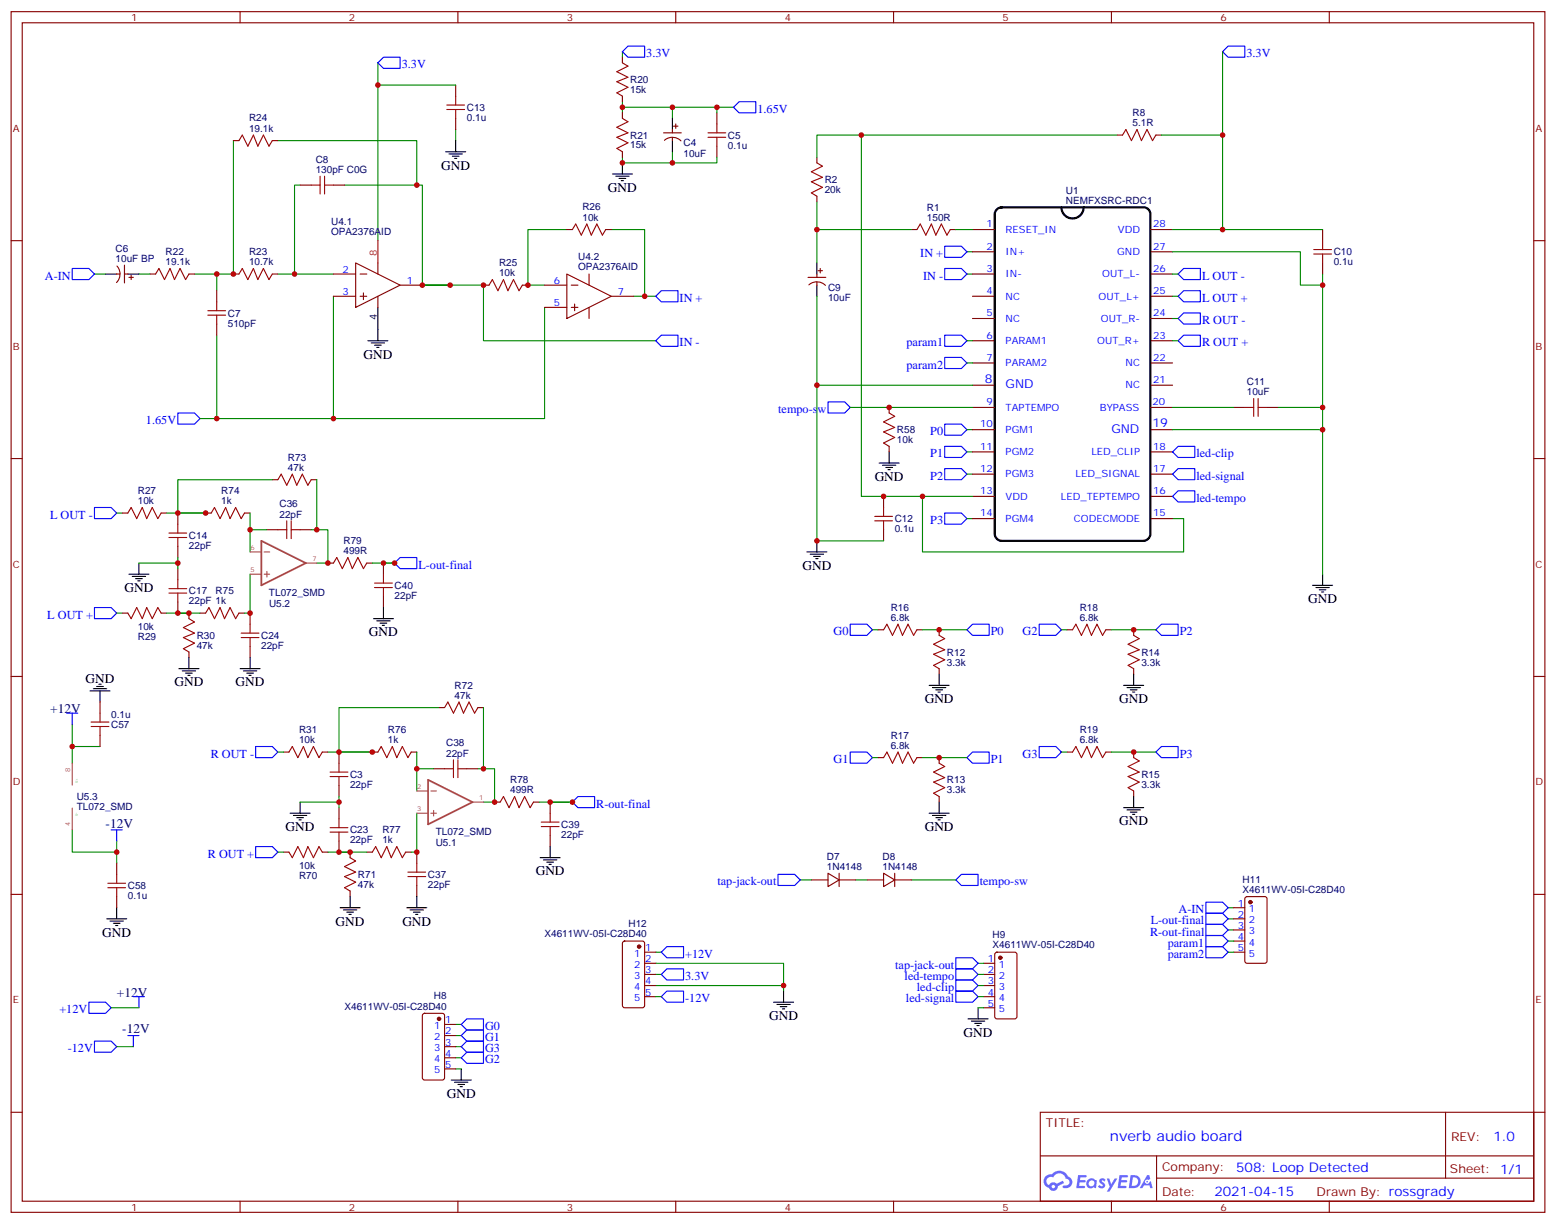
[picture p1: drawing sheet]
<svg xmlns="http://www.w3.org/2000/svg" width="494mm" height="388mm" viewBox="0 0 494 388" stroke-linecap="round" stroke-linejoin="round" font-family="sans-serif">
<g fill="none" stroke="#870000" stroke-width=".35">
<path d="M3.5 3.7h486.9v381h-486.9zM7.1 7.2h479.7v374h-479.7zM76.2 3.7v3.5M145.3 3.7v3.5M214.5 3.7v3.5M283.6 3.7v3.5M352.8 3.7v3.5M421.9 3.7v3.5M3.5 76.4h3.6M486.8 76.4h3.6M3.5 145.5h3.6M486.8 145.5h3.6"/>
<path d="M3.5 214.7h3.6M486.8 214.7h3.6M3.5 283.8h3.6M486.8 283.8h3.6M3.5 353h3.6M330.2 353h156.6v28.2h-156.6zM458.8 353v20.9M486.8 353h3.6M330.2 366.8h156.5M367.1 373.9h119.6M367.1 366.8v14.1M76.2 381.2v3.5"/>
<path d="M145.3 381.2v3.5M214.5 381.2v3.5M283.6 381.2v3.5M352.8 381.2v3.5M421.9 381.2v3.5"/>
</g>
<g fill="#5487ff">
<path d="M349.2 374.1a1.22 1.22 0 0 1 1.7 .3l-.4 .6a.47 .47 0 0 0-.3-.4 .47 .47 0 0 0-.5 .2l.1 .2a1.14 1.14 0 0 1 .8 1.7 1.14 1.14 0 0 1-1.9 0l-.2-.2 .5-.5 .7 .4a.29 .29 0 0 0 .3-.2 .29 .29 0 0 0-.2-.4 1.04 1.04 0 0 1-.6-1.7z"/>
<path d="M342.2 372.9h2.3l.4 .2-.2 .5h-1.8l-.1 .9h1.5l.3 .3-.3 .4h-1.6l-.2 1.1 1.7 .1 .2 .3-.2 .3h-2.6z"/>
<path d="M355.3 372.9l2.7 .2-.1 .5h-1.8l-.2 .9h1.6l.3 .3-.4 .4h-1.6l-.1 1.1 1.7 .1 .2 .3-.2 .3h-2.7z"/>
<path d="M364.1 372.9h.7l.3 1.2-.6 .4a.69 .69 0 0 0-1 .2 .69 .69 0 0 0 .4 1 .69 .69 0 0 0 .9-.6l.5-.3 .6 2.2h-.8l-.3-.9h-1.7l-.5 .9h-.8z"/>
<path d="M351.3 374h.8l.6 1.8 1.1-1.8h.9l-2.6 4.2h-.8l.9-1.6z"/>
<path d="M358.9 372.9l-.6 4.1h1.3a2.11 2.11 0 0 0 2.5-2.1 2.11 2.11 0 0 0-2.5-2zM359.6 373.6a1.43 1.43 0 0 1 1.6 1.6 1.43 1.43 0 0 1-2 1.1z"/>
<path d="M345.2 374.5a1.54 1.54 0 0 0-.1 2.1 1.54 1.54 0 0 0 2.1 .2l.7 .2 .3-2.3-.6-.3a1.49 1.49 0 0 0-2.4 .1zM345.4 375.5a.95 .95 0 0 1 1.9 0 .95 .95 0 0 1-1.9 0z"/>
<path d="M331.9 373.3a2.18 2.18 0 0 0 1.1 3.7 1.44 1.44 0 0 0 1.6 .9 1.44 1.44 0 0 0 1.2-1.5l2-1-.5-.7-1.9 .9a1.47 1.47 0 0 0-2.4 .5 1.39 1.39 0 0 1-.7-2 1.39 1.39 0 0 1 2-.4 2.12 2.12 0 0 1 2.2-1.3 2.12 2.12 0 0 1 1.9 1.6 1.14 1.14 0 0 1 1 1.5 1.14 1.14 0 0 1-1.6 .7 .43 .43 0 0 0-.5 .3 .43 .43 0 0 0 .4 .5 1.98 1.98 0 0 0 2.5-1.2 1.98 1.98 0 0 0-1.2-2.5 3.1 3.1 0 0 0-5.3-.7l-.9 .1zM333.8 376.6a.55 .55 0 0 1 1.1 0 .55 .55 0 0 1-1.1 0z"/>
<circle cx="364.1" cy="375" r=".26"/>
</g>
<g fill="none" stroke="#008700" stroke-width=".35">
<path d="M119.9 19.9v56.5M197.6 16.4v1.8M388.1 16.4v56.4h-15.9M119.9 27h24.7M197.6 34h35.2M197.6 32.3v3.5M213.4 34v3.6M227.5 34v1.8M74.1 44.6v42.4h-12.4M88.2 44.6h44.1v14.1M95.2 58.7h-1.7v28.3h12.3M109.4 58.7h24.7v31.8"/>
<path d="M144.6 41.1v3.5M197.6 49.9v1.8h29.9v-1.8M213.4 48.2v3.5M273.4 42.9v114.6h35.3M354.5 42.9h-95.2v7M368.7 42.9h19.4M179.9 72.8h-12.3v17.7h5.3M194 72.8h10.6v21.2M259.3 72.8h30M259.3 64v19.4M303.4 72.8h5.3M306.9 79.9h1.8"/>
<path d="M372.2 79.9h40.5v10.6h7.1M388.1 72.8h31.7M30 87h3.5M44.1 87h3.5M68.8 87v5.3M88.2 87h5.3M105.8 94v38.8M134.1 90.5h19.4v17.6h54.6M134.1 90.5h8.8M172.9 97.5v35.3h-109.4M201.1 94h7M259.3 94v77.6h21.2"/>
<path d="M306.9 87h1.8M372.2 87h1.7M372.2 94h1.7M419.8 87v95.2M68.8 106.4v26.4M306.9 108.1h1.8M306.9 115.2h1.8M372.2 108.1h1.7M372.2 101.1h1.7M259.3 122.2h49.4M269.9 129.3h38.8M306.9 136.3h1.8"/>
<path d="M372.2 136.3h47.6M372.2 129.3h19.4M405.7 129.3h14.1M86.4 152.2h-30v10.6M100.5 152.2v15.9M292.8 157.5v17.7h82.9v-10.6h-3.5M306.9 143.4h1.8M306.9 150.5h1.8M37 162.8h1.8M44.1 178.7h12.3M52.9 162.8h12.4M56.4 176.9v3.5"/>
<path d="M79.4 162.8v12.4M79.4 168.1h5.3M98.8 168.1h5.3v10.6h-3.6M118.2 178.7h7M306.9 164.6h1.8M37 194.6h1.8M52.9 194.6h10.6M79.4 182.2v12.4h-1.8M276.9 199.8h1.8M292.8 199.8h14.1M336.9 199.8h1.8M352.8 199.8h14.1"/>
<path d="M22.9 236.9h8.8M22.9 229.8v12.4M88.2 238.7h1.8M104.1 238.7h14.1M132.3 238.7v12.3M139.3 224.5h-31.7v14.2M153.5 224.5v19.4M336.9 238.7h1.8M352.8 238.7h14.1M95.2 254.5h12.4M107.6 252.8v3.5M132.3 258.1v12.3h-1.8"/>
<path d="M132.3 243.9h5.3M151.7 243.9h5.3v10.6h-3.5M171.1 254.5h10.6M276.9 240.4h1.8M292.8 240.4h14.1M22.9 263.3v7.1h14.1M37 266.9v7M88.2 270.4h1.8M104.1 270.4h12.3M254 279.2h3.5M271.6 279.2h3.6M289.3 279.2h14.1"/>
<path d="M389.8 288h1.8M389.8 291.6h1.8M389.8 295.1h1.8M389.8 298.6h1.8M35.3 319.8h8.8M208.1 305.7h40.6v8.8M208.1 316.3h1.8M208.1 312.7h40.6M208.1 309.2h1.8M208.1 302.2h1.8M310.4 319.8h1.8M310.4 305.7h1.8"/>
<path d="M310.4 316.3h1.8M310.4 312.7h1.8M310.4 309.2h1.8M389.8 302.2h1.8M37 332.1h5.3M144.6 332.1h1.8M144.6 325.1h1.8M144.6 328.6h1.8M144.6 335.7h1.8M144.6 339.2h1.8"/>
</g>
<g fill="none" stroke="#000" stroke-width=".35">
<path d="M213.4 37.6v3.5M141.5 48.2h6.3M142.5 48.9h4.3M143.6 49.6h2.1M144.3 50.3h.7M144.6 44.6v3.6M194.4 55.2h6.3M195.4 55.9h4.3M196.5 56.6h2.1M197.2 57.3h.7M197.6 51.7v3.5M213.4 44.6v3.6"/>
<path d="M33.5 87h3.5M40.6 87h3.5M119.9 97.5v10.6M259.3 83.4v3.6M259.3 90.5v3.5M116.8 108.1h6.3M117.8 108.8h4.3M118.9 109.5h2.1M119.6 110.2h.7M279 146.9h6.4M280.1 147.6h4.2M281.2 148.3h2.1"/>
<path d="M281.9 149h.7M282.2 143.4v3.5M44.1 178.7v3.5M256.1 175.2h6.4M257.2 175.9h4.2M258.2 176.6h2.1M258.9 177.3h.7M259.3 171.6v3.6M40.9 182.2h6.4M42 182.9h4.2M43 183.6h2.2M43.7 184.3h.7"/>
<path d="M118.5 196.3h6.4M119.6 197h4.2M120.6 197.7h2.2M121.4 198.4h.7M121.7 192.8v3.5M416.6 185.7h6.4M417.7 186.4h4.2M418.7 187.1h2.2M419.5 187.9h.7M419.8 182.2v3.5M28.6 219.3h6.3M29.6 218.5h4.3"/>
<path d="M30.7 217.8h2.1M31.4 217.1h.7M31.7 219.3v3.5M56.8 212.2h6.3M57.9 212.9h4.2M58.9 213.6h2.1M59.6 214.3h.7M60 208.7v3.5M76.2 212.2h6.3M77.3 212.9h4.2M78.3 213.6h2.1M79 214.3h.7"/>
<path d="M79.4 208.7v3.5M294.9 217.5h6.4M296 218.2h4.2M297 218.9h2.2M297.7 219.6h.7M298.1 214v3.5M356.7 217.5h6.3M357.7 218.2h4.2M358.8 218.9h2.1M359.5 219.6h.7M359.8 214v3.5M92.1 258.1h6.3"/>
<path d="M93.1 258.8h4.3M94.2 259.5h2.1M95.2 254.5v3.6M294.9 258.1h6.4M296 258.8h4.2M297 259.5h2.2M298.1 254.5v3.6M356.7 256.3h6.3M357.7 257h4.2M358.8 257.7h2.1M359.5 258.4h.7M359.8 252.8v3.5"/>
<path d="M94.9 260.2h.7M171.4 272.2h6.4M172.5 272.9h4.2M173.6 273.6h2.1M174.3 274.3h.7M174.6 268.6v3.6M297.7 260.2h.7M33.9 291.6h6.3M34.9 292.3h4.3M36 293h2.1M36.7 293.7h.7M37 288v3.6"/>
<path d="M107.9 288h6.4M109 288.7h4.2M110.1 289.5h2.1M110.8 290.2h.7M111.1 284.5v3.5M129.1 288h6.4M130.2 288.7h4.2M131.2 289.5h2.1M131.9 290.2h.7M132.3 284.5v3.5M245.5 318h6.4M246.6 318.7h4.2"/>
<path d="M247.6 319.4h2.2M248.7 314.5v3.5M310.4 319.8v3.5M146.4 339.2v3.5M248.4 320.1h.7M307.3 323.3h6.3M308.3 324h4.3M309.4 324.7h2.1M310.1 325.4h.7M143.2 342.7h6.4M144.3 343.4h4.2M145.3 344.1h2.2"/>
<path d="M146 344.8h.8"/>
</g>
<g fill="none" stroke="#a10000" stroke-width=".35">
<path d="M197.6 19.9l1.7 1.1-3.5 1.8 3.5 1.7-3.5 1.4 3.5 1.8-3.5 1.8 1.8 1M141.8 33.3h5.7M141.8 34.7h5.7M144.6 30.5v2.8M144.6 34.7v2.9M197.6 37.6l1.7 1-3.5 1.8 3.5 1.8-3.5 1.4 3.5 1.7-3.5 1.8 1.8 1.1M227.5 39.3v2.9M75.8 44.6l1.1-1.7 1.8 3.5 1.7-3.5 1.4 3.5 1.8-3.5 1.8 3.5 1-1.8M98.8 58.7h2.8M101.6 55.9v5.7M103 55.9v5.7M103 58.7h2.8"/>
<path d="M224.7 42.2h5.7M224.7 43.6h5.7M227.5 43.6v2.8M259.3 51.7l1.8 1-3.6 1.8 3.6 1.8-3.6 1.4 3.6 1.7-3.6 1.8 1.8 1.1M356.3 42.9l1.1-1.8 1.7 3.5 1.8-3.5 1.4 3.5 1.8-3.5 1.7 3.5 1.1-1.7M181.7 72.8l1-1.7 1.8 3.5 1.8-3.5 1.4 3.5 1.7-3.5 1.8 3.5 1.1-1.8M291 72.8l1.1-1.7 1.8 3.5 1.7-3.5 1.4 3.5 1.8-3.5 1.8 3.5 1-1.8M417 79.2h5.6M419.8 76.4v2.8M49.4 87l1-1.8 1.8 3.5 1.8-3.5 1.4 3.5 1.7-3.5 1.8 3.5 1.1-1.7M66 98.6h5.6M68.8 95.8v2.8"/>
<path d="M75.8 87l1.1-1.8 1.8 3.5 1.7-3.5 1.4 3.5 1.8-3.5 1.8 3.5 1-1.7M155.2 90.5l1.1-1.8 1.7 3.6 1.8-3.6 1.4 3.6 1.8-3.6 1.7 3.6 1.1-1.8M417 80.6h5.6M419.8 80.6v2.8M66 100h5.6M68.8 100v2.8M282.2 131.1l1.8 1-3.5 1.8 3.5 1.7-3.5 1.5 3.5 1.7-3.5 1.8 1.7 1M395.1 129.3h2.8M397.9 126.5v5.6M399.3 129.3h2.9M399.3 126.5v5.6M88.2 152.2l1.1-1.7 1.7 3.5 1.8-3.5 1.4 3.5 1.8-3.5 1.7 3.5 1.1-1.8"/>
<path d="M40.6 162.8l1-1.8 1.8 3.6 1.8-3.6 1.4 3.6 1.7-3.6 1.8 3.6 1.1-1.8M53.6 169.2h5.7M53.6 170.6h5.7M56.4 166.3v2.9M56.4 170.6v2.8M67 162.8l1.1-1.8 1.7 3.6 1.8-3.6 1.4 3.6 1.8-3.6 1.8 3.6 1-1.8M88.2 168.1h2.8M91 165.3v5.6M92.4 168.1h2.8M92.4 165.3v5.6M105.8 178.7l1.1-1.8 1.8 3.5 1.7-3.5 1.4 3.5 1.8-3.5 1.8 3.5 1-1.7M277.6 163.9h5.7"/>
<path d="M277.6 165.3h5.7M280.5 161v2.9M280.5 165.3v2.8M40.6 194.6l1 1.7 1.8-3.5 1.8 3.5 1.4-3.5 1.7 3.5 1.8-3.5 1.1 1.8M53.6 186.8h5.7M53.6 188.2h5.7M56.4 184v2.8M56.4 188.2v2.8M60 196.3l1.7 1.1-3.5 1.7 3.5 1.8-3.5 1.4 3.5 1.8-3.5 1.7 1.8 1.1M65.3 194.6l1-1.8 1.8 3.5 1.7-3.5 1.5 3.5 1.7-3.5 1.8 3.5 1-1.7M79.4 198.1v2.8M118.9 185h5.6"/>
<path d="M118.9 186.4h5.6M121.7 182.2v2.8M121.7 186.4v2.9M280.5 199.8l1-1.7 1.8 3.5 1.7-3.5 1.5 3.5 1.7-3.5 1.8 3.5 1-1.8M340.4 199.8l1.1-1.7 1.8 3.5 1.7-3.5 1.4 3.5 1.8-3.5 1.8 3.5 1-1.8M76.6 200.9h5.6M76.6 202.3h5.6M79.4 202.3v2.8M298.1 201.6l1.8 1.1-3.6 1.7 3.6 1.8-3.6 1.4 3.6 1.8-3.6 1.7 1.8 1.1M359.8 201.6l1.8 1.1-3.5 1.7 3.5 1.8-3.5 1.4 3.5 1.8-3.5 1.7 1.7 1.1M28.9 230.5h5.7M28.9 229.1h5.7"/>
<path d="M31.7 226.3v2.8M31.7 230.5v2.9M91.7 238.7l1.1-1.8 1.7 3.5 1.8-3.5 1.4 3.5 1.8-3.5 1.7 3.5 1.1-1.7M119.9 238.7l1.1-1.8 1.8 3.5 1.7-3.5 1.4 3.5 1.8-3.5 1.8 3.5 1-1.7M141.1 224.5l1.1-1.7 1.7 3.5 1.8-3.5 1.4 3.5 1.8-3.5 1.7 3.5 1.1-1.8M340.4 238.7l1.1-1.8 1.8 3.5 1.7-3.5 1.4 3.5 1.8-3.5 1.8 3.5 1-1.7M104.8 245h5.6M104.8 246.4h5.6M107.6 242.2v2.8M107.6 246.4v2.8M107.6 259.8v2.8M141.1 243.9h2.8"/>
<path d="M143.9 241.1v5.7M145.3 243.9h2.9M145.3 241.1v5.7M158.7 254.5l1.1-1.7 1.8 3.5 1.7-3.5 1.4 3.5 1.8-3.5 1.8 3.5 1-1.8M174.6 258.1v2.8M280.5 240.4l1-1.7 1.8 3.5 1.7-3.5 1.5 3.5 1.7-3.5 1.8 3.5 1-1.8M298.1 242.2l1.8 1-3.6 1.8 3.6 1.8-3.6 1.4 3.6 1.7-3.6 1.8 1.8 1.1M359.8 240.4l1.8 1.1-3.5 1.7 3.5 1.8-3.5 1.4 3.5 1.8-3.5 1.7 1.7 1.1M37 277.5v2.8M91.7 270.4l1.1 1.8 1.7-3.6 1.8 3.6 1.4-3.6 1.8 3.6 1.7-3.6 1.1 1.8M104.8 262.6h5.6M104.8 264.1h5.6"/>
<path d="M107.6 264.1v2.8M111.1 272.2l1.8 1-3.5 1.8 3.5 1.8-3.5 1.4 3.5 1.7-3.5 1.8 1.7 1.1M118.2 270.4l1-1.8 1.8 3.6 1.8-3.6 1.4 3.6 1.7-3.6 1.8 3.6 1.1-1.8M129.5 276.8h5.6M129.5 278.2h5.6M132.3 273.9v2.9M132.3 278.2v2.8M171.8 260.9h5.6M171.8 262.3h5.6M174.6 262.3v2.8M34.2 280.3h5.7M34.2 281.7h5.7"/>
<path d="M37 281.7v2.8"/>
</g>
<g fill="none" stroke="#870000" stroke-width=".35">
<path d="M197.6 18.2v1.7M144.6 27v3.5M144.6 37.6v3.5M197.6 30.5v1.8M197.6 35.8v1.8M214.5 39.3v1.4M227.5 35.8v3.5M74.1 44.6h1.7M86.4 44.6h1.8M95.2 58.7h3.6M105.8 58.7h3.6M197.6 48.2v1.7"/>
<path d="M210.6 42.2h5.7M210.9 44.5a3.8 3.8 0 0 1 5.2 .2M213.4 41.1v1.1M213.4 43.6v1M213.8 40h1.4M227.5 46.4v3.5M259.3 49.9v1.8M354.5 42.9h1.8M366.9 42.9h1.8M179.9 72.8h1.8M192.3 72.8h1.7M259.3 62.3v1.7"/>
<path d="M289.3 72.8h1.7M301.6 72.8h1.8M419.8 72.8v3.6M37 87h1.1M37.1 84.4a3.8 3.8 0 0 1-.1 5.3M39.5 84.1v5.7M39.5 87h1.1M40.9 88h1.4M41.6 87.3v1.4M47.6 87h1.8M60 87h1.7M68.8 92.3v3.5"/>
<path d="M74.1 87h1.7M86.4 87h1.8M105.8 87h7.1M105.8 94h7.1M112.9 83.4l14.1 7.1-14.1 7zM114.3 87h2.1M114.3 94h2.1M115.4 93v2.1M119.9 83.4v3.6M119.9 94v3.5M127 90.5h7.1M153.5 90.5h1.7"/>
<path d="M165.8 90.5h1.8M172.9 90.5h7M172.9 97.5h7M179.9 87l14.1 7-14.1 7.1zM181.3 90.5h2.1M181.3 97.5h2.1M182.4 96.5v2.1M187 87v3.5M187 97.5v3.6M194 94h7.1M256.5 88h5.6M256.8 90.4a3.8 3.8 0 0 1 5.2 .2"/>
<path d="M259.3 87v1M259.3 89.4v1.1M259.6 85.9h1.5M260.3 85.2v1.4M419.8 83.4v3.6M68.8 102.8v3.6M282.2 129.3v1.8M391.6 129.3h3.5M402.2 129.3h3.5M86.4 152.2h1.8M98.8 152.2h1.7M280.5 157.5v3.5"/>
<path d="M282.2 141.6v1.8M38.8 162.8h1.8M51.2 162.8h1.7M56.4 162.8v3.5M56.4 173.4v3.5M65.3 162.8h1.7M77.6 162.8h1.8M84.7 168.1h3.5M95.2 168.1h3.6M104.1 178.7h1.7M116.4 178.7h1.8M121.7 178.7v3.5"/>
<path d="M280.5 168.1v3.5M38.8 194.6h1.8M51.2 194.6h1.7M56.4 180.4v3.6M56.4 191v3.6M60 194.6v1.7M63.5 194.6h1.8M75.8 194.6h1.8M79.4 194.6v3.5M121.7 189.3v3.5M278.7 199.8h1.8M291 199.8h1.8"/>
<path d="M298.1 199.8v1.8M338.7 199.8h1.7M351 199.8h1.8M359.8 199.8v1.8M60 206.9v1.8M79.4 205.1v3.6M298.1 212.2v1.8M359.8 212.2v1.8M31.7 222.8v3.5M31.7 233.4v3.5M90 238.7h1.7M102.3 238.7h1.8"/>
<path d="M107.6 238.7v3.5M118.2 238.7h1.7M130.5 238.7h1.8M139.3 224.5h1.8M151.7 224.5h1.8M338.7 238.7h1.7M351 238.7h1.8M359.8 238.7v1.7M107.6 249.2v3.6M107.6 256.3v3.5M137.6 243.9h3.5M148.2 243.9h3.5"/>
<path d="M157 254.5h1.7M169.3 254.5h1.8M174.6 254.5v3.6M278.7 240.4h1.8M291 240.4h1.8M298.1 240.4v1.8M298.1 252.8v1.7M359.8 251v1.8M37 273.9v3.6M90 270.4h1.7M102.3 270.4h1.8M107.6 266.9v3.5"/>
<path d="M111.1 270.4v1.8M116.4 270.4h1.8M128.8 270.4h1.7M132.3 270.4v3.5M174.6 265.1v3.5M257.5 279.2h5.3M262.8 277.1l3.5 2.1-3.5 2.1zM266.3 279.2h5.3M266.3 277.1v4.2M275.2 279.2h5.3M280.5 277.1l3.5 2.1-3.5 2.1zM284 279.2h5.3"/>
<path d="M284 277.1v4.2M37 284.5v3.5M111.1 282.8v1.7M132.3 281v3.5M197.8 298.8l.5-.2h5.6l.7 .5v20l-.5 .6-5.8 .1-.7-.5v-20zM391.6 288h3.5M391.6 291.6h3.5M391.6 295.1h3.5M391.6 298.6h3.5M395.3 284.7l.5-.2h5.7l.6 .4 .1 20.1-.5 .6-5.9 .1-.6-.5-.1-20zM204.6 305.7h3.5M204.6 309.2h3.5"/>
<path d="M204.6 312.7h3.5M204.6 316.3h3.5M204.6 302.2h3.5M312.2 305.7h3.5M312.2 309.2h3.5M312.2 312.7h3.5M312.2 316.3h3.5M312.2 319.8h3.5M316 302.4l.4-.2h5.7l.6 .4 .1 20-.5 .7h-5.9l-.6-.4-.1-20zM391.6 302.2h3.5M134.3 321.8l.5-.2h5.6l.7 .4v20l-.5 .7h-5.8l-.7-.4v-20zM141.1 325.1h3.5"/>
<path d="M141.1 328.6h3.5M141.1 332.1h3.5M141.1 335.7h3.5M141.1 339.2h3.5"/>
</g>
<g fill="none" stroke="#00f" stroke-width=".35">
<path d="M121.7 18.2h5.3v3.5h-5.3l-1.8-1.8zM199.3 14.6h5.3v3.6h-5.3l-1.7-1.8zM389.8 14.6h5.3v3.6h-5.3l-1.7-1.8zM234.6 32.3h5.3v3.5h-5.3l-1.8-1.8zM299.9 78.1h5.3l1.7 1.8-1.7 1.8h-5.3zM22.9 85.2h5.3l1.8 1.8-1.8 1.7h-5.3zM209.9 92.3h5.3v3.5h-5.3l-1.8-1.8zM299.9 85.2h5.3l1.7 1.8-1.7 1.7h-5.3zM375.7 85.2h5.3v3.5h-5.3l-1.8-1.7zM375.7 92.3h5.3v3.5h-5.3l-1.8-1.8zM208.1 108.1l1.8-1.7h5.3v3.5h-5.3zM299.9 106.4h5.3l1.7 1.7-1.7 1.8h-5.3z"/>
<path d="M299.9 113.4h5.3l1.7 1.8-1.7 1.7h-5.3zM373.9 101.1l1.8-1.8h5.3v3.5h-5.3zM373.9 108.1l1.8-1.7h5.3v3.5h-5.3zM56.4 131.1h5.3l1.8 1.7-1.8 1.8h-5.3zM262.8 127.5h5.3l1.8 1.8-1.8 1.8h-5.3zM299.9 134.6h5.3l1.7 1.7-1.7 1.8h-5.3zM299.9 141.6h5.3l1.7 1.8-1.7 1.8h-5.3zM299.9 148.7h5.3l1.7 1.8-1.7 1.7h-5.3zM373.9 141.6h5.3v3.6h-5.3l-1.7-1.8zM373.9 148.7h5.3v3.5h-5.3l-1.7-1.7zM373.9 155.8h5.3v3.5h-5.3l-1.7-1.8zM30 161h5.3l1.7 1.8-1.7 1.8h-5.3z"/>
<path d="M127 176.9h5.3v3.5h-5.3l-1.8-1.7zM299.9 162.8h5.3l1.7 1.8-1.7 1.7h-5.3zM30 192.8h5.3l1.7 1.8-1.7 1.7h-5.3zM269.9 198.1h5.3l1.7 1.7-1.7 1.8h-5.3zM306.9 199.8l1.8-1.7h5.3v3.5h-5.3zM329.8 198.1h5.3l1.8 1.7-1.8 1.8h-5.3zM368.7 198.1h5.2v3.5h-5.2l-1.8-1.8zM21.2 226.3h3.5M22.9 226.3v3.5M81.1 236.9h5.3l1.8 1.8-1.8 1.7h-5.3zM269.9 238.7h5.3l1.7 1.7-1.7 1.8h-5.3zM308.7 238.7h5.3v3.5h-5.3l-1.8-1.8z"/>
<path d="M329.8 236.9h5.3l1.8 1.8-1.8 1.7h-5.3zM368.7 236.9h5.2v3.5h-5.2l-1.8-1.7zM183.4 252.8h5.3v3.5h-5.3l-1.7-1.8zM35.3 263.3h3.5M37 263.3v3.6M81.1 268.6h5.3l1.8 1.8-1.8 1.8h-5.3zM246.9 277.5h5.3l1.8 1.7-1.8 1.8h-5.3zM305.2 277.5h5.2v3.5h-5.2l-1.8-1.8zM382.8 296.9h5.3l1.7 1.7-1.7 1.8h-5.3zM382.8 293.3h5.3l1.7 1.8-1.7 1.8h-5.3zM382.8 289.8h5.3l1.7 1.8-1.7 1.7h-5.3zM382.8 286.3h5.3l1.7 1.7-1.7 1.8h-5.3z"/>
<path d="M28.2 318h5.3l1.8 1.8-1.8 1.8h-5.3zM42.3 316.3h3.6M44.1 316.3v3.5M211.7 307.4h5.3v3.6h-5.3l-1.8-1.8zM211.7 314.5h5.3v3.5h-5.3l-1.8-1.7zM211.7 300.4h5.3v3.5h-5.3l-1.8-1.7zM303.4 314.5h5.3l1.7 1.8-1.7 1.7h-5.3zM303.4 307.4h5.3l1.7 1.8-1.7 1.8h-5.3zM303.4 311h5.3l1.7 1.7-1.7 1.8h-5.3zM303.4 303.9h5.3l1.7 1.8-1.7 1.7h-5.3zM382.8 300.4h5.3l1.7 1.8-1.7 1.7h-5.3zM30 330.4h5.3l1.7 1.7-1.7 1.8h-5.3z"/>
<path d="M40.6 328.6h3.5M42.3 328.6v3.5M146.4 328.6l1.8-1.8h5.3v3.6h-5.3zM148.2 333.9h5.3v3.5h-5.3l-1.8-1.7zM148.2 323.3h5.3v3.5h-5.3l-1.8-1.7zM148.2 330.4h5.3v3.5h-5.3l-1.8-1.8z"/>
</g>
<path d="M119.9 76.4v7" fill="none" stroke="#f00" stroke-width=".35"/>
<path d="M316.4 66.4l1.5-.6h45.1a2.12 2.12 0 0 1 2.1 2.1v101.6a2.27 2.27 0 0 1-2.1 2.1h-45.1a2.27 2.27 0 0 1-2.2-2.1v-101.6zM336.9 65.8a3.5 3.5 0 0 0 3.5 3.5 3.5 3.5 0 0 0 3.6-3.5" fill="none" stroke="#000" stroke-width=".71"/>
<g fill="none" stroke="#600" stroke-width=".35">
<path d="M308.7 72.8h6.9M308.7 79.9h6.9M365.2 72.8h7M365.2 79.9h7M308.7 87h6.9M308.7 94h6.9M365.2 87h7M365.2 94h7M308.7 101.1h6.9M308.7 108.1h6.9M308.7 115.2h6.9M365.2 101.1h7"/>
<path d="M365.2 108.1h7M365.2 115.2h7M308.7 122.2h6.9M308.7 129.3h6.9M308.7 136.3h6.9M365.2 122.2h7M365.2 129.3h7M365.2 136.3h7M308.7 143.4h6.9M308.7 150.5h6.9M308.7 157.5h6.9M365.2 143.4h7"/>
<path d="M365.2 150.5h7M365.2 157.5h7M308.7 164.6h6.9M365.2 164.6h7"/>
</g>
<g fill="none" stroke="#a64a4a" stroke-width=".35">
<path d="M79.4 175.2h3.4M83.8 175.2h1.8M97.1 178.7h3.4M79.4 182.2h3.4M83.8 182.2h1.8M84.7 181.3v1.8M22.9 242.2v6.9M22.9 256.4v6.9M132.3 258.1h3.5M132.3 251h3.5M136.8 258.1h1.7M136.8 251h1.7"/>
<path d="M137.6 257.2v1.7M150 254.5h3.5"/>
</g>
<path d="M83 171.6l14.1 7.1-14.1 7zM135.9 247.5l14.1 7-14.1 7.1z" fill="none" stroke="#a64a4a" stroke-width=".56"/>
<g fill="#870000" stroke="#870000" stroke-width=".35">
<circle cx="317.5" cy="303.9" r=".53"/>
<circle cx="139.3" cy="323.3" r=".53"/>
<circle cx="202.8" cy="300.4" r=".53"/>
<circle cx="396.9" cy="286.3" r=".53"/>
</g>
<g fill="#c00">
<circle cx="105.8" cy="132.8" r=".88"/>
<circle cx="68.8" cy="132.8" r=".88"/>
<circle cx="68.8" cy="87" r=".88"/>
<circle cx="132.3" cy="58.7" r=".88"/>
<circle cx="74.1" cy="87" r=".88"/>
<circle cx="93.5" cy="87" r=".88"/>
<circle cx="119.9" cy="27" r=".88"/>
<circle cx="134.1" cy="90.5" r=".88"/>
<circle cx="153.5" cy="90.5" r=".88"/>
<circle cx="142.9" cy="90.5" r=".88"/>
<circle cx="167.6" cy="90.5" r=".88"/>
<circle cx="204.6" cy="94" r=".88"/>
<circle cx="227.5" cy="34" r=".88"/>
<circle cx="213.4" cy="34" r=".88"/>
<circle cx="213.4" cy="51.7" r=".88"/>
<circle cx="197.6" cy="51.7" r=".88"/>
<circle cx="197.6" cy="34" r=".88"/>
<circle cx="292.8" cy="157.5" r=".88"/>
<circle cx="388.1" cy="72.8" r=".88"/>
<circle cx="419.8" cy="90.5" r=".88"/>
<circle cx="419.8" cy="129.3" r=".88"/>
<circle cx="419.8" cy="136.3" r=".88"/>
<circle cx="388.1" cy="42.9" r=".88"/>
<circle cx="273.4" cy="42.9" r=".88"/>
<circle cx="259.3" cy="72.8" r=".88"/>
<circle cx="259.3" cy="122.2" r=".88"/>
<circle cx="280.5" cy="157.5" r=".88"/>
<circle cx="259.3" cy="171.6" r=".88"/>
<circle cx="298.1" cy="199.8" r=".88"/>
<circle cx="298.1" cy="240.4" r=".88"/>
<circle cx="359.8" cy="199.8" r=".88"/>
<circle cx="359.8" cy="238.7" r=".88"/>
<circle cx="107.6" cy="254.5" r=".88"/>
<circle cx="56.4" cy="178.7" r=".88"/>
<circle cx="56.4" cy="194.6" r=".88"/>
<circle cx="60" cy="194.6" r=".88"/>
<circle cx="107.6" cy="270.4" r=".88"/>
<circle cx="111.1" cy="270.4" r=".88"/>
<circle cx="56.4" cy="162.8" r=".88"/>
<circle cx="107.6" cy="238.7" r=".88"/>
<circle cx="65.3" cy="162.8" r=".88"/>
<circle cx="79.4" cy="194.6" r=".88"/>
<circle cx="118.2" cy="238.7" r=".88"/>
<circle cx="132.3" cy="270.4" r=".88"/>
<circle cx="132.3" cy="243.9" r=".88"/>
<circle cx="79.4" cy="168.1" r=".88"/>
<circle cx="153.5" cy="243.9" r=".88"/>
<circle cx="157" cy="254.5" r=".88"/>
<circle cx="100.5" cy="168.1" r=".88"/>
<circle cx="104.1" cy="178.7" r=".88"/>
<circle cx="121.7" cy="178.7" r=".88"/>
<circle cx="125.2" cy="178.7" r=".88"/>
<circle cx="174.6" cy="254.5" r=".88"/>
<circle cx="181.7" cy="254.5" r=".88"/>
<circle cx="37" cy="270.4" r=".88"/>
<circle cx="22.9" cy="236.9" r=".88"/>
<circle cx="282.2" cy="129.3" r=".88"/>
<circle cx="248.7" cy="312.7" r=".88"/>
</g>
<text font-size="4.6" fill="#00f" x="352.3" y="362">nverb audio board</text>
<g font-size="4.2">
<text x="140.1" y="53.8">GND</text>
<text x="193" y="60.9">GND</text>
<text x="115.4" y="113.8">GND</text>
<text x="277.6" y="152.6">GND</text>
<text x="254.7" y="180.8">GND</text>
<text x="39.5" y="187.9">GND</text>
<text x="415.2" y="191.4">GND</text>
<text x="117.1" y="202">GND</text>
<text x="27.2" y="216.8">GND</text>
<text x="55.4" y="217.8">GND</text>
<text x="74.8" y="217.8">GND</text>
<text x="293.5" y="223.1">GND</text>
<text x="355.2" y="223.1">GND</text>
<text x="90.7" y="263.7">GND</text>
<text x="293.5" y="263.7">GND</text>
<text x="355.2" y="261.9">GND</text>
<text x="170" y="277.8">GND</text>
<text x="106.5" y="293.7">GND</text>
<text x="127.7" y="293.7">GND</text>
<text x="32.5" y="297.2">GND</text>
<text x="244.2" y="323.7">GND</text>
<text x="305.9" y="329">GND</text>
<text x="141.8" y="348.4">GND</text>
</g>
<g font-size="4.2" fill="#000080">
<text x="15.9" y="226.3">+12V</text>
<text x="33.5" y="262.6">-12V</text>
<text x="37.1" y="316.3">+12V</text>
<text x="38.8" y="327.9">-12V</text>
</g>
<g font-size="4.2" fill="#00f">
<text x="474" y="362.2">1.0</text>
<text x="392.4" y="371.8">508: Loop Detected</text>
<text x="385.5" y="379.6">2021-04-15</text>
</g>
<g font-size="3.9" fill="#00f">
<text x="127.5" y="21.7">3.3V</text>
<text x="205.1" y="18.2">3.3V</text>
<text x="395.6" y="18.2">3.3V</text>
<text x="240.4" y="35.8">1.65V</text>
<text x="292.1" y="81.7">IN +</text>
<text x="14.3" y="88.7">A-IN</text>
<text x="293" y="88.7">IN -</text>
<text x="381.5" y="88.7">L OUT -</text>
<text x="215.7" y="95.8">IN +</text>
<text x="381.5" y="95.8">L OUT +</text>
<text x="381.5" y="102.8">R OUT -</text>
<text x="215.7" y="109.9">IN -</text>
<text x="287.7" y="109.9">param1</text>
<text x="381.5" y="109.9">R OUT +</text>
<text x="287.7" y="116.9">param2</text>
<text x="312.6" y="121.5">8</text>
<text x="319.2" y="123.3">GND</text>
<text x="247" y="131.1">tempo-sw</text>
<text x="46.3" y="134.6">1.65V</text>
<text x="352.8" y="137.4">GND</text>
<text x="365.8" y="135.7">19</text>
<text x="295.3" y="138.1">P0</text>
<text x="295.3" y="145.2">P1</text>
<text x="379.8" y="145.2">led-clip</text>
<text x="295.3" y="152.2">P2</text>
<text x="379.8" y="152.2">led-signal</text>
<text x="379.8" y="159.3">led-tempo</text>
<text x="15.9" y="164.6">L OUT -</text>
<text x="295.3" y="166.3">P3</text>
<text x="132.8" y="180.4">L-out-final</text>
<text x="15" y="196.3">L OUT +</text>
<text x="264.6" y="201.6">G0</text>
<text x="314.5" y="201.6">P0</text>
<text x="324.6" y="201.6">G2</text>
<text x="374.5" y="201.6">P2</text>
<text x="66.9" y="240.4">R OUT -</text>
<text x="264.6" y="242.2">G1</text>
<text x="314.5" y="242.2">P1</text>
<text x="324.6" y="240.4">G3</text>
<text x="374.5" y="240.4">P3</text>
<text x="189.3" y="256.3">R-out-final</text>
<text x="66" y="272.2">R OUT +</text>
<text x="227.7" y="281">tap-jack-out</text>
<text x="311" y="281">tempo-sw</text>
<text x="365.2" y="293.3">L-out-final</text>
<text x="374.1" y="289.8">A-IN</text>
<text x="365" y="296.9">R-out-final</text>
<text x="217.5" y="303.9">+12V</text>
<text x="370.6" y="300.4">param1</text>
<text x="370.6" y="303.9">param2</text>
<text x="217.5" y="311">3.3V</text>
<text x="284.2" y="307.4">tap-jack-out</text>
<text x="287.1" y="311">led-tempo</text>
<text x="291" y="314.5">led-clip</text>
<text x="18.8" y="321.6">+12V</text>
<text x="217.5" y="318">-12V</text>
<text x="287.6" y="318">led-signal</text>
<text x="154" y="326.8">G0</text>
<text x="21.5" y="333.9">-12V</text>
<text x="154" y="330.4">G1</text>
<text x="154" y="333.9">G3</text>
<text x="154" y="337.4">G2</text>
</g>
<g font-size="3.9" fill="#800">
<text x="332" y="357.5">TITLE:</text>
<text x="460.6" y="362.2">REV:</text>
<text x="368.9" y="371.7">Company:</text>
<text x="460.2" y="372.4">Sheet: 1/1</text>
<text x="368.9" y="379.4">Date:</text>
<text x="417.9" y="379.5">Drawn By: rossgrady</text>
</g>
<g font-size="3.2" fill="#800">
<text x="41.6" y="6.7">1</text>
<text x="110.8" y="6.7">2</text>
<text x="179.9" y="6.7">3</text>
<text x="249.1" y="6.7">4</text>
<text x="318.2" y="6.7">5</text>
<text x="387.3" y="6.7">6</text>
<text x="4.1" y="41.8">A</text>
<text x="487.4" y="41.8">A</text>
<text x="4.1" y="110.9">B</text>
<text x="487.4" y="110.9">B</text>
<text x="4.1" y="180.1">C</text>
<text x="487.4" y="180.1">C</text>
<text x="4.1" y="249.2">D</text>
<text x="487.4" y="249.2">D</text>
<text x="4.1" y="318.4">E</text>
<text x="487.4" y="318.4">E</text>
<text x="41.6" y="384.2">1</text>
<text x="110.8" y="384.2">2</text>
<text x="179.9" y="384.2">3</text>
<text x="249.1" y="384.2">4</text>
<text x="318.2" y="384.2">5</text>
<text x="387.3" y="384.2">6</text>
</g>
<g font-size="3.2" fill="#000080">
<text x="200" y="29.5">15k</text>
<text x="200" y="26.4">R20</text>
<text x="148.2" y="35.2">C13</text>
<text x="79" y="41.8">19.1k</text>
<text x="79" y="38.6">R24</text>
<text x="148.2" y="38.4">0.1u</text>
<text x="359.5" y="40">5.1R</text>
<text x="359.5" y="36.8">R8</text>
<text x="200" y="47.1">15k</text>
<text x="200" y="44">R21</text>
<text x="217" y="46.4">C4</text>
<text x="231.1" y="47.2">0.1u</text>
<text x="231.1" y="44">C5</text>
<text x="100.2" y="51.7">C8</text>
<text x="217" y="49.8">10uF</text>
<text x="100.2" y="54.9">130pF C0G</text>
<text x="261.8" y="58.1">R2</text>
<text x="261.8" y="61.3">20k</text>
<text x="338.3" y="64.7">NEMFXSRC-RDC1</text>
<text x="338.3" y="61.6">U1</text>
<text x="105.1" y="71.4">U4.1</text>
<text x="184.9" y="70">10k</text>
<text x="184.9" y="66.8">R26</text>
<text x="294.2" y="70">150R</text>
<text x="294.2" y="66.8">R1</text>
<text x="105.1" y="74.6">OPA2376AID</text>
<text x="36.7" y="83.1">10uF BP</text>
<text x="36.7" y="80">C6</text>
<text x="52.6" y="80.9">R22</text>
<text x="79" y="80.9">R23</text>
<text x="183.5" y="82.5">U4.2</text>
<text x="423.3" y="81.1">C10</text>
<text x="52.6" y="84.1">19.1k</text>
<text x="79" y="84.1">10.7k</text>
<text x="158.4" y="87.7">10k</text>
<text x="158.4" y="84.4">R25</text>
<text x="183.5" y="85.7">OPA2376AID</text>
<text x="423.3" y="84.2">0.1u</text>
<text x="262.8" y="95.6">10uF</text>
<text x="262.8" y="92.3">C9</text>
<text x="72.3" y="100.5">C7</text>
<text x="72.3" y="103.6">510pF</text>
<text x="395.7" y="125.4">10uF</text>
<text x="395.7" y="122.2">C11</text>
<text x="284.7" y="137.5">R58</text>
<text x="284.7" y="140.7">10k</text>
<text x="91.4" y="149.4">47k</text>
<text x="91.4" y="146.2">R73</text>
<text x="43.8" y="160">10k</text>
<text x="43.8" y="156.8">R27</text>
<text x="70.2" y="160">1k</text>
<text x="70.2" y="156.8">R74</text>
<text x="88.7" y="161">C36</text>
<text x="88.7" y="164.2">22pF</text>
<text x="284" y="165.7">C12</text>
<text x="60" y="171">C14</text>
<text x="109" y="172.7">R79</text>
<text x="284" y="168.9">0.1u</text>
<text x="60" y="174.2">22pF</text>
<text x="109" y="175.9">499R</text>
<text x="60" y="191.8">22pF 1k</text>
<text x="60" y="188.6">C17</text>
<text x="68.5" y="188.6">R75</text>
<text x="85.4" y="189.3">TL072_SMD</text>
<text x="125.2" y="190.1">22pF</text>
<text x="125.2" y="186.9">C40</text>
<text x="85.4" y="192.5">U5.2</text>
<text x="282.7" y="197">6.8k</text>
<text x="282.7" y="193.9">R16</text>
<text x="342.7" y="197">6.8k</text>
<text x="342.7" y="193.9">R18</text>
<text x="43.8" y="199.8">10k</text>
<text x="43.8" y="203">R29</text>
<text x="62.4" y="202.7">R30</text>
<text x="82.9" y="202.8">C24</text>
<text x="62.4" y="205.9">47k</text>
<text x="82.9" y="205.9">22pF</text>
<text x="300.6" y="208">R12</text>
<text x="362.3" y="208">R14</text>
<text x="300.6" y="211.2">3.3k</text>
<text x="362.3" y="211.2">3.3k</text>
<text x="144.3" y="221.7">47k</text>
<text x="144.3" y="218.5">R72</text>
<text x="35.3" y="228">0.1u</text>
<text x="35.3" y="231.2">C57</text>
<text x="94.9" y="232.7">R31</text>
<text x="123.1" y="232.7">R76</text>
<text x="342.7" y="232.7">R19</text>
<text x="94.9" y="235.8">10k</text>
<text x="123.1" y="235.8">1k</text>
<text x="141.6" y="236.9">C38</text>
<text x="282.7" y="237.6">6.8k</text>
<text x="282.7" y="234.4">R17</text>
<text x="342.7" y="235.8">6.8k</text>
<text x="141.6" y="240.1">22pF</text>
<text x="111.1" y="250">22pF</text>
<text x="111.1" y="246.8">C3</text>
<text x="161.9" y="251.7">499R</text>
<text x="161.9" y="248.5">R78</text>
<text x="300.6" y="251.8">3.3k</text>
<text x="300.6" y="248.6">R13</text>
<text x="362.3" y="250">3.3k</text>
<text x="362.3" y="246.8">R15</text>
<text x="24.3" y="257.1">TL072_SMD</text>
<text x="24.3" y="253.8">U5.3</text>
<text x="178.2" y="262.7">C39</text>
<text x="111.1" y="267.7">22pF</text>
<text x="111.1" y="264.5">C23</text>
<text x="121.4" y="267.6">1k</text>
<text x="121.4" y="264.4">R77</text>
<text x="138.3" y="265.1">TL072_SMD</text>
<text x="138.3" y="268.4">U5.1</text>
<text x="178.2" y="265.9">22pF</text>
<text x="94.9" y="275.7">10k</text>
<text x="262.5" y="272.9">D7</text>
<text x="280.1" y="272.9">D8</text>
<text x="94.9" y="278.9">R70</text>
<text x="113.6" y="281.8">47k</text>
<text x="113.6" y="278.6">R71</text>
<text x="135.8" y="281.8">22pF</text>
<text x="135.8" y="278.6">C37</text>
<text x="262.5" y="276">1N4148</text>
<text x="280.1" y="276">1N4148</text>
<text x="394.4" y="280.1">H11</text>
<text x="40.6" y="285.3">0.1u</text>
<text x="40.6" y="282.1">C58</text>
<text x="394.4" y="283.3">X4611WV-05I-C28D40</text>
<text x="172.8" y="297.4">X4611WV-05I-C28D40</text>
<text x="199.5" y="294.2">H12</text>
<text x="315" y="297.8">H9</text>
<text x="315" y="301">X4611WV-05I-C28D40</text>
<text x="137.7" y="317.2">H8</text>
<text x="109.3" y="320.4">X4611WV-05I-C28D40</text>
</g>
<g font-size="3.2" fill="#00f">
<text x="313.1" y="72.2">1</text>
<text x="319.2" y="73.9">RESET_IN</text>
<text x="354.8" y="73.9">VDD</text>
<text x="366" y="72.2">28</text>
<text x="313.1" y="79.2">2</text>
<text x="319.2" y="80.9">IN+</text>
<text x="354.6" y="80.9">GND</text>
<text x="366" y="79.2">27</text>
<text x="108.8" y="86.6">2</text>
<text x="313.1" y="86.3">3</text>
<text x="319.2" y="88">IN-</text>
<text x="349.9" y="88">OUT_L-</text>
<text x="366" y="86.3">26</text>
<text x="108.8" y="93.7">3</text>
<text x="129.1" y="90.1">1</text>
<text x="175.8" y="90.1">6</text>
<text x="196.1" y="93.7">7</text>
<text x="313.1" y="93.3">4</text>
<text x="319.2" y="95.1">NC</text>
<text x="348.7" y="95.1">OUT_L+</text>
<text x="366" y="93.3">25</text>
<text x="175.8" y="97.2">5</text>
<text x="313.1" y="100.4">5</text>
<text x="366" y="100.4">24</text>
<text x="313.1" y="107.4">6</text>
<text x="319.2" y="102.1">NC</text>
<text x="349.4" y="102.1">OUT_R-</text>
<text x="366" y="107.4">23</text>
<text x="319.2" y="109.2">PARAM1</text>
<text x="348.3" y="109.2">OUT_R+</text>
<text x="313.1" y="114.5">7</text>
<text x="319.2" y="116.2">PARAM2</text>
<text x="357.3" y="116.2">NC</text>
<text x="366" y="114.5">22</text>
<text x="357.3" y="123.3">NC</text>
<text x="366" y="121.5">21</text>
<text x="313.1" y="128.6">9</text>
<text x="319.2" y="130.3">TAPTEMPO</text>
<text x="349.1" y="130.3">BYPASS</text>
<text x="365.8" y="128.6">20</text>
<text x="311.1" y="135.7">10</text>
<text x="319.2" y="137.4">PGM1</text>
<text x="311.1" y="142.7">11</text>
<text x="366" y="142.7">18</text>
<text x="311.1" y="149.8">12</text>
<text x="319.2" y="144.4">PGM2</text>
<text x="346.4" y="144.4">LED_CLIP</text>
<text x="366" y="149.8">17</text>
<text x="319.2" y="151.5">PGM3</text>
<text x="341.4" y="151.5">LED_SIGNAL</text>
<text x="311.1" y="156.8">13</text>
<text x="319.2" y="158.6">VDD</text>
<text x="336.7" y="158.6">LED_TEPTEMPO</text>
<text x="366" y="156.8">16</text>
<text x="311.1" y="163.9">14</text>
<text x="319.2" y="165.6">PGM4</text>
<text x="340.9" y="165.6">CODECMODE</text>
<text x="366" y="163.9">15</text>
<text x="392.9" y="287.7">1</text>
<text x="392.9" y="291.2">2</text>
<text x="396.4" y="289.5">1</text>
<text x="396.4" y="293">2</text>
<text x="392.9" y="294.7">3</text>
<text x="392.9" y="298.3">4</text>
<text x="396.4" y="296.5">3</text>
<text x="201.3" y="303.6">1</text>
<text x="204.8" y="301.8">1</text>
<text x="204.8" y="305.3">2</text>
<text x="313.5" y="305.3">1</text>
<text x="392.9" y="301.8">5</text>
<text x="396.4" y="300">4</text>
<text x="396.4" y="303.6">5</text>
<text x="201.3" y="307.1">2</text>
<text x="201.3" y="310.6">3</text>
<text x="204.8" y="308.9">3</text>
<text x="313.5" y="308.9">2</text>
<text x="317" y="307.1">1</text>
<text x="317" y="310.6">2</text>
<text x="201.3" y="314.1">4</text>
<text x="201.3" y="317.7">5</text>
<text x="204.8" y="312.4">4</text>
<text x="204.8" y="315.9">5</text>
<text x="313.5" y="312.4">3</text>
<text x="313.5" y="315.9">4</text>
<text x="317" y="314.1">3</text>
<text x="317" y="317.7">4</text>
<text x="313.5" y="319.4">5</text>
<text x="317" y="321.2">5</text>
<text x="137.8" y="326.5">1</text>
<text x="141.3" y="324.7">1</text>
<text x="141.3" y="328.3">2</text>
<text x="137.8" y="330">2</text>
<text x="137.8" y="333.6">3</text>
<text x="141.3" y="331.8">3</text>
<text x="141.3" y="335.3">4</text>
<text x="137.8" y="337.1">4</text>
<text x="137.8" y="340.6">5</text>
<text x="141.3" y="338.8">5</text>
</g>
<text font-size="3.2" fill="#f00" x="119.6" y="81.3" transform="rotate(-90 119.6 81.3)">8</text>
<text font-size="3.2" x="119.6" y="101.7" transform="rotate(-90 119.6 101.7)">4</text>
<g font-size="2.1" fill="#a54b4b">
<text x="79.5" y="174.5">6</text>
<text x="99.2" y="178">7</text>
<text x="79.5" y="181.5">5</text>
<text x="22.2" y="245.1" transform="rotate(-90 22.2 245.1)">8</text>
<text x="132.4" y="250.3">2</text>
<text x="132.4" y="257.4">3</text>
<text x="152.1" y="253.8">1</text>
<text x="22.2" y="262" transform="rotate(-90 22.2 262)">4</text>
</g>
<g font-size="1.1" fill="#4ba54b">
<text x="24.7" y="248.5" transform="rotate(-90 24.7 248.5)">V+</text>
<text x="24.7" y="259" transform="rotate(-90 24.7 259)">V-</text>
</g>
</svg>
